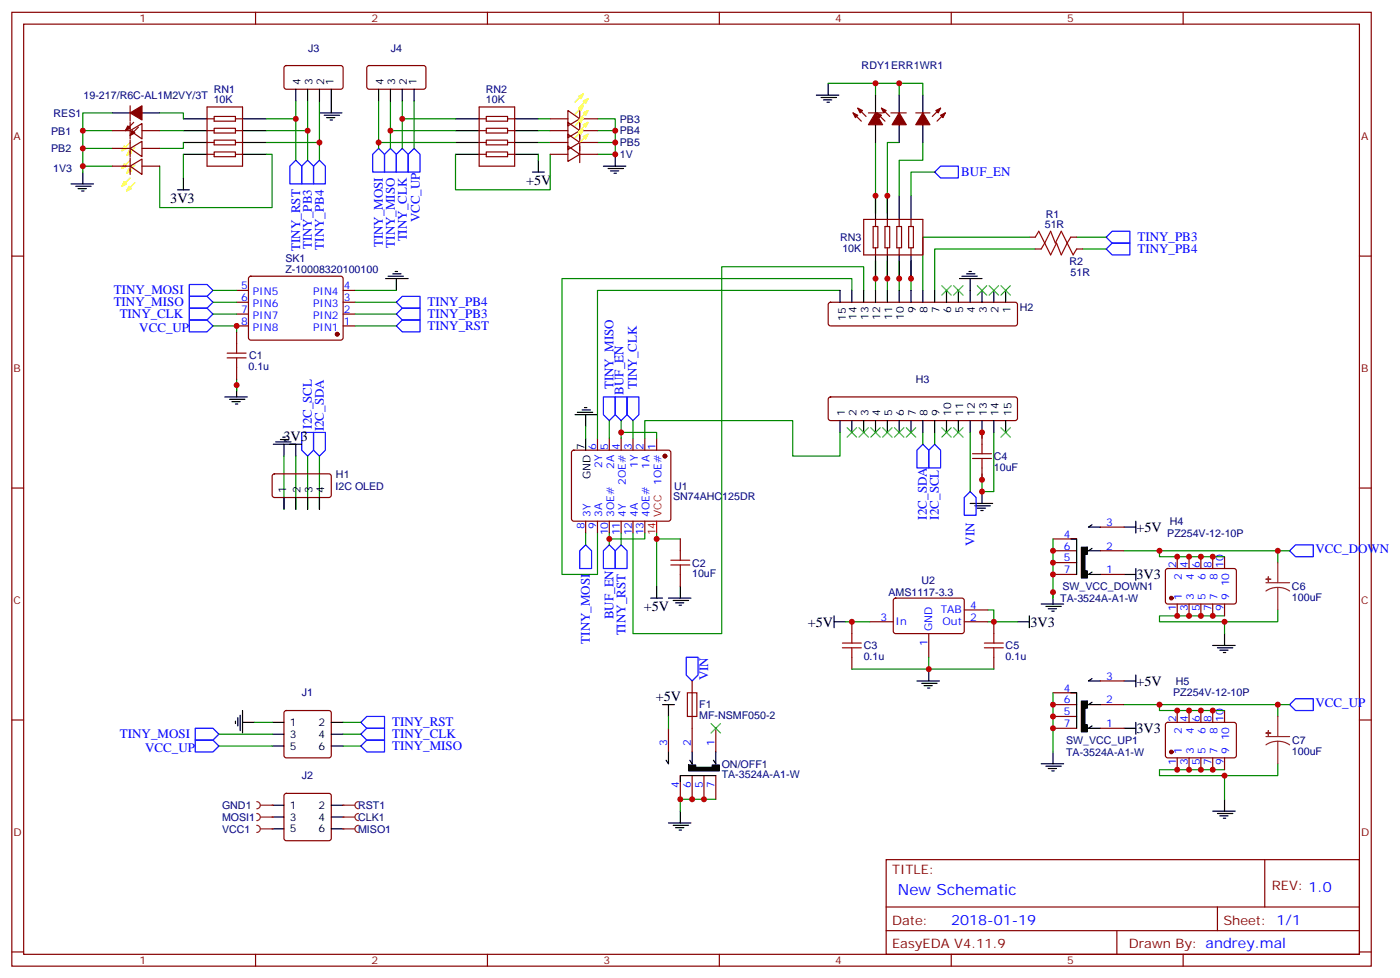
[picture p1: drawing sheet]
<svg xmlns="http://www.w3.org/2000/svg" width="417mm" height="292mm" viewBox="0 0 417 292" stroke-linecap="round" stroke-linejoin="round" font-family="sans-serif">
<g fill="none" stroke="#870000" stroke-width=".35">
<path d="M3.5 3.7h405.4v284.3h-405.4zM7.1 7.2h398.2v277.3h-398.2zM76.2 3.7v3.5M84.9 19.8l.5-.3 16.5 .1 .4 .6-.1 6-.6 .4-16.5-.1-.4-.6v-5.7zM109.6 19.8l.5-.3 16.5 .1 .4 .6-.1 6-.6 .4-16.5-.1-.4-.6v-5.7zM145.3 3.7v3.5M214.5 3.7v3.5M283.6 3.7v3.5M352.8 3.7v3.5M33.5 38.9h5.3M38.8 38.9l3.5-2.1v4.6zM38.8 36.5v4.9"/>
<path d="M42.3 38.9h5.3M61.7 35.4h2.2M61.7 31.9h10.6v17.6h-10.6zM61.7 38.9h2.2M63.9 38.2h6.3v1.5h-6.3zM63.9 34.7h6.3v1.4h-6.3zM70.2 35.4h2.1M70.2 38.9h2.1M142.9 35.4h2.1M142.9 38.9h2.1M142.9 31.9h10.6v17.6h-10.6zM145 38.2h6.3v1.5h-6.3z"/>
<path d="M145 34.7h6.3v1.4h-6.3zM151.3 35.4h2.2M151.3 38.9h2.2M164 35.4h5.3M164 38.9h5.3M169.3 32.9l3.6 2.5-3.6 2.1zM169.3 36.5l3.6 2.4-3.6 2.2zM172.9 35.4h5.3M172.9 38.9h5.3M172.9 32.9v12M33.5 44.2h5.3M38.8 44.2l3.5-2.1v4.6z"/>
<path d="M38.8 41.8v4.9M42.3 44.2h5.3M61.7 46h2.2M61.7 42.5h2.2M63.9 45.3h6.3v1.4h-6.3zM63.9 41.8h6.3v1.4h-6.3zM70.2 46h2.1M70.2 42.5h2.1M142.9 46h2.1M142.9 42.5h2.1M145 45.3h6.3v1.4h-6.3zM145 41.8h6.3v1.4h-6.3z"/>
<path d="M151.3 46h2.2M151.3 42.5h2.2M164 42.5h5.3M169.3 40l3.6 2.5-3.6 2.1zM172.9 42.5h5.3M3.5 76.3h3.6M257.5 65.4h17.7v10.6h-17.7zM260.3 67.5h1.5v6.4h-1.5zM261.1 65.4v2.1M261.1 73.9v2.1M263.9 67.5h1.4v6.4h-1.4zM264.6 65.4v2.1"/>
<path d="M264.6 73.9v2.1M267.4 67.5h1.4v6.4h-1.4zM268.1 65.4v2.1M268.1 73.9v2.1M270.9 67.5h1.4v6.4h-1.4zM271.6 65.4v2.1M271.6 73.9v2.1M306.9 70.7h1.8M308.7 74.2h1.7M319.3 70.7h1.7M321 74.2h1.8M405.3 76.3h3.6"/>
<path d="M70.6 98.9v3.5M70.6 97.2h3.5M70.6 93.6h3.5M70.6 90.1h3.5M70.6 86.6h3.5M74.3 82.5l.5-.2 27.1 .1 .4 .6-.1 18-.6 .4-27.1-.1-.4-.6v-17.7zM102.3 97.2h3.5M102.3 93.6h3.5M102.3 90.1h3.5M102.3 86.6h3.5M247.2 90.3l.4-.2h55.1l.5 .2 .2 .5v5.6l-.2 .5-.5 .3h-55.1l-.4-.3-.3-.5v-5.6zM70.6 109.5v3.5"/>
<path d="M247.2 118.5l.4-.2h55.1l.5 .2 .2 .5v5.7l-.2 .5-.5 .2h-55.1l-.4-.3-.3-.4v-5.7zM170.6 134.4l.5-.2h28.2l.5 .2 .2 .5v20l-.7 .5-28.5-.1-.4-.6v-19.8zM178.2 130.7v3.5M181.7 130.7v3.5M185.2 130.7v3.5M188.7 130.7v3.5M192.3 130.7v3.5M195.8 130.7v3.5M3.5 145.5h3.6M174.6 155.4v3.5M178.2 155.4v3.5M181.7 155.4v3.5"/>
<path d="M185.2 155.4v3.5M188.7 155.4v3.5M192.3 155.4v3.5M405.3 145.5h3.6M266.6 178.5l.5-.2h20l.4 .7-.1 9.4-.6 .5-20-.1-.5-.6v-9.2zM254 185.3v3.6M254 195.9v3.6M259.3 185.3h7M276.9 188.9v7M287.5 185.3h7.1M287.5 181.8h7.1M296.3 185.3v3.6"/>
<path d="M296.3 195.9v3.6M3.5 214.6h3.6M84.9 212l.5-.2h12.7l.5 .2 .2 .5v12.7l-.3 .5-.4 .2h-12.7l-.5-.2-.2-.5v-12.7zM405.3 214.6h3.6M84.9 236.7l.5-.2h12.7l.5 .2 .2 .5v12.7l-.3 .5-.4 .2h-12.7l-.5-.2-.2-.5v-12.7zM264.2 256.3h141.1v28.2h-141.1zM377.1 256.3v14.1M264.2 270.4h141.1M264.2 277.4h141.1M333 277.4v7.1M363 270.4v7M3.5 283.8h3.6"/>
<path d="M76.2 284.5v3.5M145.3 284.5v3.5M214.5 284.5v3.5M283.6 284.5v3.5M352.8 284.5v3.5M405.3 283.8h3.6"/>
</g>
<g fill="none" stroke="#000" stroke-width=".35">
<path d="M54.7 38.9h7M54.7 35.4h7M72.3 38.9h7.1M72.3 35.4h7.1M88.2 26.6v3.5M91.7 26.6v3.5M95.2 33.7h6.8M95.2 26.6v3.5M96.7 34.4h4.5M97.4 35.1h2.4M98.4 35.8h.7M98.8 26.6v7.1"/>
<path d="M112.9 26.6v3.5M116.4 26.6v3.5M119.9 26.6v3.5M123.5 26.6v3.5M135.8 38.9h7.1M135.8 35.4h7.1M153.5 38.9h7M153.5 35.4h7M243.4 28.4h6.7M244.8 29.1h4.6M245.5 29.8h2.5M246.6 30.5h.7"/>
<path d="M246.9 24.8v3.6M21.2 54.8h6.7M22.6 55.5h4.6M23.3 56.2h2.5M24.3 56.9h.7M24.7 51.3v3.5M52.9 56.6h3.5M54.7 53.1v3.5M54.7 46h7M54.7 42.5h7M72.3 46h7.1M72.3 42.5h7.1"/>
<path d="M135.8 46h7.1M135.8 42.5h7.1M153.5 46h7M153.5 42.5h7M158.7 51.3h3.6M160.5 47.8v3.5M179.9 49.5h6.7M181.3 50.2h4.6M182 50.9h2.5M183.1 51.6h.7M183.4 46v3.5M261.1 58.3v7.1"/>
<path d="M264.6 58.3v7.1M268.1 58.3v7.1M271.6 58.3v7.1M261.1 76v7M264.6 76v7M268.1 76v7M271.6 76v7M115 83h6.7M115.7 82.3h4.6M117.1 81.6h2.5M117.8 80.9h.7M118.2 83v3.6"/>
<path d="M250.5 86.6v3.5M254 86.6v3.5M257.5 86.6v3.5M261.1 86.6v3.5M264.6 86.6v3.5M268.1 86.6v3.5M271.6 86.6v3.5M275.2 86.6v3.5M278.7 86.6v3.5M282.2 86.6v3.5M285.8 86.6v3.5M286.1 83h6.7"/>
<path d="M286.8 82.3h4.6M288.2 81.6h2.5M288.9 80.9h.7M289.3 83v7.1M292.8 86.6v3.5M296.3 86.6v3.5M299.9 86.6v3.5M67 118.3h6.7M68.4 119h4.6M69.1 119.7h2.5M70.6 114.8v3.5M70.2 120.4h.7"/>
<path d="M81.5 132.4h6.7M82.2 131.7h4.6M83.6 131h2.5M84.3 130.3h.7M84.7 132.4v3.6M171.4 123.6h6.8M172.2 122.9h4.5M173.6 122.2h2.4M174.3 121.5h.7M174.6 123.6v3.5M174.6 130.7v3.5M250.5 125.4v3.5"/>
<path d="M254 125.4v3.5M257.5 125.4v3.5M261.1 125.4v3.5M264.6 125.4v3.5M268.1 125.4v3.5M271.6 125.4v3.5M275.2 125.4v3.5M278.7 125.4v3.5M282.2 125.4v3.5M285.8 125.4v3.5M289.3 125.4v3.5M292.8 125.4v3.5"/>
<path d="M296.3 125.4v3.5M299.9 125.4v3.5M289.3 150.1h6.7M290.7 150.8h4.6M291.4 151.5h2.5M292.5 152.2h.7M292.8 146.5v3.6M335.1 157.1h3.6M338.7 155.4v3.5M194 178.3h3.6M195.8 174.8v3.5M199.3 178.3h6.7"/>
<path d="M200.7 179h4.6M201.4 179.7h2.5M202.8 174.8v3.5M335.1 171.2h3.6M338.7 169.5v3.5M202.5 180.4h.7M248.7 185.3h3.5M248.7 183.6v3.5M276.9 199.5v3.5M303.4 185.3h3.5M306.9 183.6v3.5M361.6 192.4h6.7"/>
<path d="M363 193.1h4.6M363.7 193.8h2.5M364.8 194.5h.7M365.1 188.9v3.5M70.2 215v.7M70.9 213.9v2.5M71.6 213.2v4.6M72.3 215.3h3.5M72.3 211.8v6.7M81.1 215.3h3.6M81.1 218.9h3.6M98.8 215.3h3.5"/>
<path d="M98.8 218.9h3.5M273.4 203h6.7M274.8 203.7h4.6M275.5 204.4h2.5M276.6 205.1h.7M335.1 203h3.6M335.1 217.1h3.6M338.7 201.2v3.6M338.7 215.3v3.6M81.1 222.4h3.6M98.8 222.4h3.5M365.1 238.3v3.5"/>
<path d="M81.1 240h3.6M81.1 243.6h3.6M81.1 247.1h3.6M98.8 240h3.5M98.8 243.6h3.5M98.8 247.1h3.5M361.6 241.8h6.7M363 242.5h4.6M363.7 243.2h2.5M364.8 243.9h.7"/>
</g>
<g fill="none" stroke="#008700" stroke-width=".35">
<path d="M24.7 38.9h8.8M33.5 33.7h-8.8v17.6M47.6 33.7h7.1v1.7M47.6 38.9h7.1M79.4 38.9h12.3M88.2 30.1v5.3h-8.8M88.2 35.4v12.4M91.7 30.1v17.7M95.2 30.1v17.7M112.9 30.1v14.1M116.4 38.9h19.4M116.4 30.1v14.1"/>
<path d="M119.9 30.1v14.1M119.9 35.4h15.9M123.5 30.1v14.1M160.5 38.9h3.5M160.5 35.4h3.5M178.2 35.4h5.2v10.6h-5.2M178.2 38.9h5.2M246.9 24.8h28.3v3.6M261.1 24.8v3.6M268.1 24.8v3.6M24.7 44.2h8.8M24.7 49.5h8.8"/>
<path d="M54.7 42.5v1.7h-7.1M79.4 42.5h15.8M112.9 42.5h22.9M135.8 46v10.6h28.2v-10.6M160.5 42.5h3.5M160.5 46v1.8M178.2 42.5h5.2M261.1 42.5v21.1M268.1 42.5h-3.5v21.1M275.2 42.5v5.3h-7.1v10.5M278.7 51.3h-7.1v7M261.1 77.8v8.8"/>
<path d="M264.6 77.8v8.8M268.1 77.8v8.8M271.6 77.8v8.8M306.9 70.7h-31.7v15.9M308.7 74.2h-30v12.4M321 70.7h8.8M322.8 74.2h7M63.5 86.6h7.1M63.5 90.1h7.1M63.5 93.6h7.1M105.8 86.6h12.4M105.8 90.1h12.4"/>
<path d="M105.8 93.6h12.4M105.8 97.2h12.4M250.5 86.6h-72.3v44.1M254 86.6v-3.6h-86.4v88.2h10.6v-12.3M257.5 86.6v-7.1h-42.3v109.4h-26.5v-30M70.6 113v3.6M84.7 136v15.8M88.2 136v15.8M91.7 136v15.8M95.2 136v15.8M174.6 127.1v3.6M181.7 125.4v5.3"/>
<path d="M185.2 128.9h10.6v1.8M185.2 125.4v5.3M188.7 125.4v5.3M250.5 128.9v7.1h-14.1v-10.6h-44.1v5.3M275.2 128.9v3.5M278.7 128.9v3.5M292.8 128.9v1.8M296.3 128.9v17.6h-3.5v-5.2M174.6 158.9v3.5M181.7 158.9v1.8h10.6v-1.8M185.2 158.9v3.5M195.8 158.9v15.9"/>
<path d="M181.7 160.7v1.7M195.8 160.7h7M384.5 164.2h-3.5v3.5M252.2 185.3h7.1M254 199.5h42.3M276.9 195.9v3.6M294.6 181.8h1.7v3.5M294.6 185.3h8.8M365.1 183.6h-19.4v1.7h19.4v3.6M381 181.8v3.5h-15.9M65.3 218.9h15.8M75.8 215.3h5.3"/>
<path d="M102.3 215.3h5.3M102.3 218.9h5.3M384.5 210h-3.5v3.6M65.3 222.4h15.8M102.3 222.4h5.3M365.1 229.4h-19.4v1.8h19.4v7.1M381 227.7v3.5h-15.9"/>
</g>
<g fill="#870000" stroke="#870000" stroke-width=".35">
<circle cx="198.3" cy="136" r=".53"/>
<circle cx="100.5" cy="99.6" r=".53"/>
</g>
<path d="M195.8 155.4v3.5" fill="none" stroke="#f00" stroke-width=".35"/>
<g fill="none" stroke="#a10000" stroke-width=".35">
<path d="M308.7 70.7l1-1.8 3.6 7.1 1.7-3.5 1.4 3.5 2.9-5.3M310.4 74.2l2.9-5.3 1.4 3.6 1.7-3.6 3.6 7.1 1-1.8M67.7 106.7h5.7M67.7 105.3h5.7M70.6 102.4v2.9M70.6 106.7v2.8M251.2 193.1h5.6M251.2 191.7h5.6M254 188.9v2.8M254 193.1v2.8M293.5 193.1h5.7M293.5 191.7h5.7"/>
<path d="M296.3 188.9v2.8M296.3 193.1v2.8"/>
</g>
<g fill="none" stroke="#00f" stroke-width=".35">
<path d="M88.2 47.8l1.8 1.7v5.3h-3.6v-5.3zM91.7 47.8l1.8 1.7v5.3h-3.5v-5.3zM95.2 47.8l1.8 1.7v5.3h-3.5v-5.3zM112.9 44.2l1.8 1.8v5.3h-3.6v-5.3zM116.4 44.2l1.8 1.8v5.3h-3.5v-5.3zM119.9 44.2l1.8 1.8v5.3h-3.5v-5.3zM123.5 44.2l1.7 1.8v5.3h-3.5v-5.3zM278.7 51.3l1.8-1.8h5.3v3.6h-5.3zM329.8 70.7l1.8-1.8h5.3v3.6h-5.3zM329.8 74.2l1.8-1.7h5.3v3.5h-5.3zM56.4 95.4h5.3l1.8 1.8-1.8 1.7h-5.3zM56.4 91.9h5.3l1.8 1.7-1.8 1.8h-5.3z"/>
<path d="M56.4 84.8h5.3l1.8 1.8-1.8 1.7h-5.3zM56.4 88.3h5.3l1.8 1.8-1.8 1.8h-5.3zM118.2 97.2l1.7-1.8h5.3v3.5h-5.3zM118.2 90.1l1.7-1.8h5.3v3.6h-5.3zM119.9 91.9h5.3v3.5h-5.3l-1.7-1.8zM179.9 118.3h3.5v5.3l-1.7 1.8-1.8-1.8zM183.4 118.3h3.6v5.3l-1.8 1.8-1.8-1.8zM187 118.3h3.5v5.3l-1.8 1.8-1.7-1.8zM90 128.9h3.5v5.3l-1.8 1.8-1.7-1.8zM93.5 128.9h3.5v5.3l-1.8 1.8-1.7-1.8zM275.2 132.4l1.7 1.8v5.3h-3.5v-5.3zM278.7 132.4l1.8 1.8v5.3h-3.6v-5.3z"/>
<path d="M174.6 162.4l1.8 1.8v5.3h-3.5v-5.3zM181.7 162.4l1.7 1.8v5.3h-3.5v-5.3zM185.2 162.4l1.8 1.8v5.3h-3.6v-5.3zM384.5 164.2l1.8-1.8h5.3v3.5h-5.3zM58.2 217.1h5.3l1.8 1.8-1.8 1.7h-5.3zM107.6 218.9l1.8-1.8h5.3v3.5h-5.3zM109.4 213.6h5.3v3.5h-5.3l-1.8-1.8zM384.5 210l1.8-1.7h5.3v3.5h-5.3zM58.2 220.6h5.3l1.8 1.8-1.8 1.8h-5.3zM107.6 222.4l1.8-1.8h5.3v3.6h-5.3z"/>
</g>
<g fill="none" stroke="#ff0" stroke-width=".35">
<path d="M172.5 28.7l1.4-.7-.7 1.4zM172.5 32.2l1.4-.7-.7 1.4zM172.5 35.8l1.4-.7-.7 1.4zM173.9 30.1l1.4-.7-.7 1.4zM173.9 33.7l1.4-.8-.7 1.5zM173.9 37.2l1.4-.7-.7 1.4zM173.9 28l-2.5 2.5M173.9 31.5l-2.5 2.5M173.9 35.1l-2.5 2.4M175.3 29.4l-2.4 2.5M175.3 32.9l-2.4 2.5M175.3 36.5l-2.4 2.4"/>
<path d="M37 43.5l.7 .7-1.4 .7zM37 48.8l.7 .7-1.4 .7zM38.5 44.9l.7 .7-1.5 .8zM38.5 50.2l.7 .7-1.5 .7zM38.8 42.5l-2.5 2.4M38.8 47.8l-2.5 2.4M40.2 43.9l-2.5 2.5M40.2 49.2l-2.5 2.4"/>
</g>
<path d="M106.9 239a1.06 1.06 0 0 0-1.1 1 1.06 1.06 0 0 0 1.1 1.1M102.3 240h3.5" fill="none" stroke="#8c2424" stroke-width=".35"/>
<circle cx="102.3" cy="240" r=".18" fill="#8c2424"/>
<path d="M102.3 243.6h3.5M106.9 242.5a1.06 1.06 0 0 0-1.1 1.1 1.06 1.06 0 0 0 1.1 1" fill="none" stroke="#8c2424" stroke-width=".35"/>
<circle cx="102.3" cy="243.6" r=".18" fill="#8c2424"/>
<path d="M102.3 247.1h3.5M106.9 246a1.06 1.06 0 0 0-1.1 1.1 1.06 1.06 0 0 0 1.1 1" fill="none" stroke="#8c2424" stroke-width=".35"/>
<circle cx="102.3" cy="247.1" r=".18" fill="#8c2424"/>
<path d="M76.6 239a1.06 1.06 0 0 1 1 1 1.06 1.06 0 0 1-1 1.1M77.6 240h3.5" fill="none" stroke="#8c2424" stroke-width=".35"/>
<circle cx="81.1" cy="240" r=".18" fill="#8c2424"/>
<path d="M76.6 242.5a1.06 1.06 0 0 1 1 1.1 1.06 1.06 0 0 1-1 1M77.6 243.6h3.5" fill="none" stroke="#8c2424" stroke-width=".35"/>
<circle cx="81.1" cy="243.6" r=".18" fill="#8c2424"/>
<path d="M76.6 246a1.06 1.06 0 0 1 1 1.1 1.06 1.06 0 0 1-1 1M77.6 247.1h3.5" fill="none" stroke="#8c2424" stroke-width=".35"/>
<circle cx="81.1" cy="247.1" r=".18" fill="#8c2424"/>
<g fill="none" stroke="#870000" stroke-width=".35">
<path d="M38.8 31.5v4.6M39.9 36.5l-2.5 2.4M41.3 37.9l-2.5 2.5M254.4 33.7l2.4 2.4M255.8 32.2l2.4 2.5M258.9 33.7h4.3M261.4 33.7l2.5 2.4M262.8 32.2l2.5 2.5M265.6 33.7h4.6M273 33.7h4.3M280.5 32.2l-2.5 2.5M281.9 33.7l-2.5 2.4"/>
<path d="M33.5 49.5h5.3M38.8 49.5l3.5-2.1v4.6zM38.8 47.1v4.9M42.3 49.5h5.3M164 46h5.3M169.3 43.5l3.6 2.5-3.6 2.1zM172.9 46h5.3M172.9 43.5v5M292.8 128.9v3.5M292.8 139.5v3.5M81.4 141.5l.4-.2h16.5l.5 .7-.1 5.9-.6 .4-16.5-.1-.5-.6v-5.6zM328.1 157.1h7"/>
<path d="M202.8 160.7v3.5M202.8 171.2v3.6M314 171.2h7M314 164.2h7M314 160.7h7M314 167.7h7M328.1 171.2h7M328.1 164.2h7M347.7 169.7l.5-.2h20l.5 .7-.1 9.4-.7 .5-20-.1-.4-.6v-9.2zM351 165.9v3.6M354.5 165.9v3.6M358.1 165.9v3.6"/>
<path d="M361.6 165.9v3.6M365.1 165.9v3.6M351 180.1v3.5M354.5 180.1v3.5M358.1 180.1v3.5M361.6 180.1v3.5M365.1 180.1v3.5M199.3 217.1v7.1M206.4 203v21.2M213.4 217.1v7.1M314 217.1h7M314 210h7"/>
<path d="M314 206.5h7M314 213.6h7M328.1 217.1h7M328.1 210h7M328.1 203h7M347.7 215.5l.5-.2 20 .1 .5 .6-.1 9.5-.7 .4h-20l-.4-.7v-9.2zM351 211.8v3.5M354.5 211.8v3.5M358.1 211.8v3.5M361.6 211.8v3.5M365.1 211.8v3.5M202.8 231.2v7.1"/>
<path d="M206.4 231.2v7.1M209.9 231.2v7.1M213.4 231.2v7.1M351 225.9v3.5M354.5 225.9v3.5M358.1 225.9v3.5M361.6 225.9v3.5M365.1 225.9v3.5"/>
</g>
<g fill="none" stroke="#000" stroke-width=".35">
<path d="M33.5 33.7h5.3M42.3 33.7h5.3M261.1 28.4v5.3M261.1 37.2v5.3M268.1 28.4v5.3M268.1 37.2v5.3M275.2 28.4v5.3M275.2 37.2v5.3M86.4 132.4h3.6M88.2 132.4v3.6M84.7 148.3v3.5M88.2 148.3v3.5"/>
<path d="M91.7 148.3v3.5M95.2 148.3v3.5M325.6 156.4l-1 .7h3.5M314 176.5v3.6M319.3 160.7h1.7v10.5M325.6 163.5l-1 .7h3.5M325.6 170.5l-1 .7h3.5M310.4 180.1h6.7M311.9 180.8h4.5M312.6 181.5h2.4M313.6 182.2h.7M197.6 210h3.5"/>
<path d="M199.3 210v3.6M319.3 206.5h1.7v10.6M325.6 209.3l-1 .7h3.5M325.6 202.3l-1 .7h3.5M325.6 216.4l-1 .7h3.5M199.3 224.2v3.5l-.7-1.1M206.4 224.2v3.5l-.7-1.1M213.4 231.2h-10.6v1.8M213.4 224.2v3.5l-.7-1.1M310.4 227.7h6.7M311.9 228.4h4.5M312.6 229.1h2.4"/>
<path d="M313.6 229.8h.7M314 224.2v3.5M199.3 245.3h6.7M200.7 246h4.6M201.4 246.7h2.5M202.5 247.4h.7M202.8 241.8v3.5"/>
</g>
<path d="M322.4 163.1h1.8v2.1h-.7v5h.7v2.1h-1.8zM322.4 209h1.8v2.1h-.7v4.9h.7v2.2h-1.8zM205.3 228h2.1v.7h5v-.7h2.1v1.8h-9.2z" fill="#000" stroke="#000" stroke-width=".35"/>
<path d="M54.7 46v7.1M79.4 46h1.7v15.9h-33.5v-12.4M63.5 97.2h7.1v1.7M289.3 128.9v17.6M314 160.7v17.6M335.1 164.2h45.9M345.7 164.2v1.7h19.4M199.3 213.6v3.5M314 206.5v17.7M335.1 210h45.9M345.7 210v1.8h19.4M213.4 238.3h-10.6v3.5" fill="none" stroke="#008700" stroke-width=".35"/>
<path d="M289.3 146.5l1.7 1.8v5.3h-3.5v-5.3zM204.6 195.9h3.5v5.3l-1.7 1.8-1.8-1.8z" fill="none" stroke="#00f" stroke-width=".35"/>
<g fill="none" stroke="#3c3" stroke-width=".35">
<path d="M280.8 85.2l2.8 2.8M283.6 85.2l-2.8 2.8M284.3 85.2l2.9 2.8M287.2 85.2l-2.9 2.8M291.4 85.2l2.8 2.8M294.2 85.2l-2.8 2.8M294.9 85.2l2.8 2.8M297.7 85.2l-2.8 2.8M298.4 85.2l2.9 2.8M301.3 85.2l-2.9 2.8M252.6 127.5l2.8 2.8M255.4 127.5l-2.8 2.8"/>
<path d="M256.1 127.5l2.8 2.8M258.9 127.5l-2.8 2.8M259.6 127.5l2.9 2.8M262.5 127.5l-2.9 2.8M263.2 127.5l2.8 2.8M266 127.5l-2.8 2.8M266.7 127.5l2.8 2.8M269.5 127.5l-2.8 2.8M270.2 127.5l2.8 2.8M273 127.5l-2.8 2.8M280.8 127.5l2.8 2.8M283.6 127.5l-2.8 2.8"/>
<path d="M284.3 127.5l2.9 2.8M287.2 127.5l-2.9 2.8M298.4 127.5l2.9 2.8M301.3 127.5l-2.9 2.8M212 215.7l2.8 2.8M214.8 215.7l-2.8 2.8"/>
</g>
<path d="M172.5 39.3l1.4-.7-.7 1.4zM173.9 38.6l-2.5 2.5M37 54.1l.7 .7-1.4 .7zM38.5 55.5l.7 .7-1.5 .7zM38.8 53.1l-2.5 2.4M40.2 54.5l-2.5 2.4M173.9 40.7l1.4-.7-.7 1.4zM175.3 40l-2.4 2.5" fill="none" stroke="#ff0" stroke-width=".35"/>
<path d="M290 136.7h5.6M290 135.3h5.6M292.8 132.4v2.9M292.8 136.7v2.8M200 168.4h5.7M200 167h5.7M202.8 164.2v2.8M202.8 168.4v2.8M205 206.5h2.8v7.1h-2.8z" fill="none" stroke="#a10000" stroke-width=".35"/>
<g fill="#870000" stroke="#870000" stroke-width=".35">
<path d="M268.1 33.7l2.1 3.5h-4.2z"/>
<path d="M262.8 32.2l1.4 .7-.7 .8z"/>
<path d="M261.4 33.7l1.4 .7-.7 .7z"/>
<path d="M38.8 33.7l3.5-2.2v4.3z"/>
<path d="M38.1 37.5l.7 .7-1.4 .7z"/>
<path d="M39.5 38.9l.7 .8-1.4 .7z"/>
<path d="M261.1 33.7l2.1 3.5h-4.3z"/>
<path d="M255.8 32.2l1.4 .7-.7 .8z"/>
<path d="M254.4 33.7l1.4 .7-.7 .7z"/>
<path d="M275.2 33.7l2.1 3.5h-4.3z"/>
<path d="M279 32.9l1.5-.7-.7 1.5z"/>
<path d="M280.5 34.4l1.4-.7-.7 1.4z"/>
<circle cx="349.2" cy="178.3" r=".53"/>
<circle cx="349.2" cy="224.2" r=".53"/>
</g>
<path d="M377.5 173.7h7M381 175.1l1.9 .3 1.6 .8M381 175.1l-1.9 .3-1.6 .8M381 167.7v6M381 175.1v6.7M377.5 219.6h7M381 213.6v6M381 221l1.9 .2 1.6 .8M381 221l-1.9 .2-1.6 .8M381 221v6.7" fill="none" stroke="#8c2424" stroke-width=".35"/>
<g fill="#8c2424" stroke="#8c2424" stroke-width=".35">
<path d="M377.5 172.6l1.4 .1z"/>
<path d="M378.2 171.9v1.5z"/>
<path d="M377.5 218.5h1.4z"/>
<path d="M378.2 217.8v1.4z"/>
</g>
<g fill="#c00">
<circle cx="261.1" cy="24.8" r=".88"/>
<circle cx="268.1" cy="24.8" r=".88"/>
<circle cx="292.8" cy="146.5" r=".88"/>
<circle cx="195.8" cy="160.7" r=".88"/>
<circle cx="296.3" cy="185.3" r=".88"/>
<circle cx="254" cy="185.3" r=".88"/>
<circle cx="276.9" cy="199.5" r=".88"/>
<circle cx="365.1" cy="231.2" r=".88"/>
<circle cx="365.1" cy="185.3" r=".88"/>
<circle cx="24.7" cy="44.2" r=".88"/>
<circle cx="24.7" cy="38.9" r=".88"/>
<circle cx="183.4" cy="38.9" r=".88"/>
<circle cx="183.4" cy="42.5" r=".88"/>
<circle cx="24.7" cy="49.5" r=".88"/>
<circle cx="183.4" cy="46" r=".88"/>
<circle cx="181.7" cy="160.7" r=".88"/>
<circle cx="185.2" cy="128.9" r=".88"/>
<circle cx="91.7" cy="38.9" r=".88"/>
<circle cx="95.3" cy="42.5" r=".88"/>
<circle cx="88.2" cy="35.4" r=".88"/>
<circle cx="112.9" cy="42.5" r=".88"/>
<circle cx="116.4" cy="38.9" r=".88"/>
<circle cx="119.9" cy="35.4" r=".88"/>
<circle cx="264.6" cy="58.3" r=".88"/>
<circle cx="261.1" cy="58.3" r=".88"/>
<circle cx="261.1" cy="83" r=".88"/>
<circle cx="264.6" cy="83" r=".88"/>
<circle cx="268.1" cy="83" r=".88"/>
<circle cx="271.6" cy="83" r=".88"/>
<circle cx="70.6" cy="114.8" r=".88"/>
<circle cx="202.8" cy="238.3" r=".88"/>
<circle cx="209.9" cy="238.3" r=".88"/>
<circle cx="206.4" cy="238.3" r=".88"/>
<circle cx="351" cy="229.4" r=".88"/>
<circle cx="354.5" cy="229.4" r=".88"/>
<circle cx="358.1" cy="229.4" r=".88"/>
<circle cx="361.6" cy="229.4" r=".88"/>
<circle cx="361.6" cy="211.8" r=".88"/>
<circle cx="358.1" cy="211.8" r=".88"/>
<circle cx="354.5" cy="211.8" r=".88"/>
<circle cx="351" cy="211.8" r=".88"/>
<circle cx="351" cy="183.6" r=".88"/>
<circle cx="354.5" cy="183.6" r=".88"/>
<circle cx="358.1" cy="183.6" r=".88"/>
<circle cx="361.6" cy="183.6" r=".88"/>
<circle cx="361.6" cy="165.9" r=".88"/>
<circle cx="358.1" cy="165.9" r=".88"/>
<circle cx="354.5" cy="165.9" r=".88"/>
<circle cx="351" cy="165.9" r=".88"/>
<circle cx="381" cy="164.2" r=".88"/>
<circle cx="345.7" cy="164.2" r=".88"/>
<circle cx="381" cy="210" r=".88"/>
<circle cx="345.7" cy="210" r=".88"/>
<circle cx="314" cy="217.1" r=".88"/>
<circle cx="314" cy="213.6" r=".88"/>
<circle cx="314" cy="210" r=".88"/>
<circle cx="314" cy="171.2" r=".88"/>
<circle cx="314" cy="167.7" r=".88"/>
<circle cx="314" cy="164.2" r=".88"/>
<circle cx="314" cy="176.5" r=".88"/>
<circle cx="292.8" cy="143" r=".88"/>
<circle cx="292.8" cy="128.9" r=".88"/>
<circle cx="70.6" cy="97.2" r=".88"/>
</g>
<text font-size="4.6" fill="#00f" x="267.8" y="266.8">New Schematic</text>
<g font-size="4.2">
<text x="156.9" y="55.3">+5V</text>
<text x="50.8" y="60.5">3V3</text>
<text x="84.6" y="131.3">3V3</text>
<text x="338.8" y="158.5">+5V</text>
<text x="338.8" y="172.6">3V3</text>
<text x="191.9" y="182.2">+5V</text>
<text x="240.8" y="186.8">+5V</text>
<text x="307.2" y="186.8">3V3</text>
<text x="195.5" y="209">+5V</text>
<text x="338.8" y="204.4">+5V</text>
<text x="338.8" y="218.5">3V3</text>
</g>
<text font-size="4.2" fill="#00f" x="283.6" y="275.7">2018-01-19</text>
<g font-size="3.9" fill="#00f">
<text x="286.6" y="52.5">BUF_EN</text>
<text x="121.3" y="72" transform="rotate(-90 121.3 72)">TINY_CLK</text>
<text x="125.2" y="66.3" transform="rotate(-90 125.2 66.3)">VCC_UP</text>
<text x="339.2" y="71.9">TINY_PB3</text>
<text x="89.5" y="74.8" transform="rotate(-90 89.5 74.8)">TINY_RST</text>
<text x="93" y="74.3" transform="rotate(-90 93 74.3)">TINY_PB3</text>
<text x="96.5" y="74.4" transform="rotate(-90 96.5 74.4)">TINY_PB4</text>
<text x="114.2" y="73.7" transform="rotate(-90 114.2 73.7)">TINY_MOSI</text>
<text x="117.8" y="73.9" transform="rotate(-90 117.8 73.9)">TINY_MISO</text>
<text x="339.2" y="75.4">TINY_PB4</text>
<text x="33.9" y="87.8">TINY_MOSI</text>
<text x="33.9" y="91.4">TINY_MISO</text>
<text x="35.7" y="94.9">TINY_CLK</text>
<text x="127.5" y="94.8">TINY_PB3</text>
<text x="127.5" y="91.3">TINY_PB4</text>
<text x="41.5" y="99">VCC_UP</text>
<text x="127.5" y="98.4">TINY_RST</text>
<text x="182.9" y="116.1" transform="rotate(-90 182.9 116.1)">TINY_MISO</text>
<text x="185.9" y="117.7" transform="rotate(-90 185.9 117.7)">BUF_EN</text>
<text x="189.9" y="116.1" transform="rotate(-90 189.9 116.1)">TINY_CLK</text>
<text x="92.9" y="127.8" transform="rotate(-90 92.9 127.8)">I2C_SCL</text>
<text x="96.6" y="128.6" transform="rotate(-90 96.6 128.6)">I2C_SDA</text>
<text x="276.4" y="154.9" transform="rotate(-90 276.4 154.9)">I2C_SDA</text>
<text x="279.9" y="154.9" transform="rotate(-90 279.9 154.9)">I2C_SCL</text>
<text x="290.6" y="162.6" transform="rotate(-90 290.6 162.6)">VIN</text>
<text x="392.2" y="164.9">VCC_DOWN</text>
<text x="183" y="184.6" transform="rotate(-90 183 184.6)">BUF_EN</text>
<text x="175.8" y="191.9" transform="rotate(-90 175.8 191.9)">TINY_MOSI</text>
<text x="186.5" y="189.4" transform="rotate(-90 186.5 189.4)">TINY_RST</text>
<text x="211.2" y="202.8" transform="rotate(-90 211.2 202.8)">VIN</text>
<text x="392.2" y="210.8">VCC_UP</text>
<text x="35.8" y="220.1">TINY_MOSI</text>
<text x="116.9" y="220.1">TINY_CLK</text>
<text x="116.9" y="216.5">TINY_RST</text>
<text x="43.3" y="224.2">VCC_UP</text>
<text x="116.9" y="223.6">TINY_MISO</text>
</g>
<g font-size="3.9" fill="#800">
<text x="266" y="260.5">TITLE:</text>
<text x="379.2" y="265.4">REV: 1.0</text>
<text x="266" y="275.7">Date:</text>
<text x="364.8" y="275.7">Sheet: 1/1</text>
<text x="266" y="282.7">EasyEDA V4.11.9</text>
<text x="336.5" y="282.7">Drawn By: andrey.mal</text>
</g>
<g font-size="3.2" fill="#800">
<text x="41.6" y="6.7">1</text>
<text x="110.8" y="6.7">2</text>
<text x="179.9" y="6.7">3</text>
<text x="249.1" y="6.7">4</text>
<text x="318.2" y="6.7">5</text>
<text x="4.1" y="41.8">A</text>
<text x="405.9" y="41.8">A</text>
<text x="4.1" y="110.9">B</text>
<text x="405.9" y="110.9">B</text>
<text x="4.1" y="180.1">C</text>
<text x="405.9" y="180.1">C</text>
<text x="4.1" y="249.2">D</text>
<text x="405.9" y="249.2">D</text>
<text x="41.6" y="287.5">1</text>
<text x="110.8" y="287.5">2</text>
<text x="179.9" y="287.5">3</text>
<text x="249.1" y="287.5">4</text>
<text x="318.2" y="287.5">5</text>
</g>
<g font-size="3.2" fill="#000080">
<text x="91.9" y="15.4">J3</text>
<text x="116.6" y="15.4">J4</text>
<text x="256.9" y="20.7">RDY1ERR1WR1</text>
<text x="24.9" y="29.6">19-217/R6C-AL1M2VY/3T</text>
<text x="63.7" y="27.7">RN1</text>
<text x="144.9" y="27.7">RN2</text>
<text x="16" y="34.9">RES1</text>
<text x="63.7" y="30.8">10K</text>
<text x="144.9" y="30.8">10K</text>
<text x="15.3" y="40.1">PB1</text>
<text x="184.8" y="40.1">PB4</text>
<text x="184.8" y="36.5">PB3</text>
<text x="15.3" y="45.4">PB2</text>
<text x="184.8" y="43.6">PB5</text>
<text x="184.8" y="47.1">1V</text>
<text x="15.9" y="51.3">1V3</text>
<text x="311.8" y="64.8">R1</text>
<text x="250.5" y="71.8">RN3</text>
<text x="311.5" y="67.9">51R</text>
<text x="251.2" y="75">10K</text>
<text x="85.1" y="81.3">Z-10008320100100</text>
<text x="85.1" y="78.1">SK1</text>
<text x="318.9" y="78.9">R2</text>
<text x="319.2" y="82.4">51R</text>
<text x="304.1" y="92.7">H2</text>
<text x="74.3" y="107.1">C1</text>
<text x="74.1" y="110.3">0.1u</text>
<text x="273.1" y="114.1">H3</text>
<text x="296.3" y="137.1">C4</text>
<text x="100.2" y="142.4">H1</text>
<text x="296.3" y="140.3">10uF</text>
<text x="100" y="146">I2C OLED</text>
<text x="200.7" y="149.1">SN74AHC125DR</text>
<text x="201" y="146">U1</text>
<text x="348.1" y="160">PZ254V-12-10P</text>
<text x="348.8" y="156.4">H4</text>
<text x="206.4" y="172.1">10uF</text>
<text x="206.4" y="168.9">C2</text>
<text x="264.9" y="177.8">AMS1117-3.3</text>
<text x="274.8" y="174.2">U2</text>
<text x="316.1" y="179.4">TA-3524A-A1-W</text>
<text x="316.8" y="175.8">SW_VCC_DOWN1</text>
<text x="385.2" y="179.1">100uF</text>
<text x="385.2" y="175.9">C6</text>
<text x="257.5" y="196.8">0.1u</text>
<text x="257.5" y="193.6">C3</text>
<text x="299.9" y="196.8">0.1u</text>
<text x="299.9" y="193.6">C5</text>
<text x="90" y="207.6">J1</text>
<text x="349.8" y="207.6">PZ254V-12-10P</text>
<text x="350.6" y="204.1">H5</text>
<text x="208.5" y="214.4">MF-NSMF050-2</text>
<text x="208.5" y="211.2">F1</text>
<text x="317.9" y="221.7">SW_VCC_UP1</text>
<text x="385.2" y="221.8">C7</text>
<text x="317.9" y="225.2">TA-3524A-A1-W</text>
<text x="385.2" y="225">100uF</text>
<text x="90" y="232.2">J2</text>
<text x="215.2" y="232">TA-3524A-A1-W</text>
<text x="215.2" y="228.8">ON/OFF1</text>
<text x="66.2" y="241.2">GND1</text>
<text x="66.2" y="244.7">MOSI1</text>
<text x="106.8" y="241.2">RST1</text>
<text x="106.8" y="244.7">CLK1</text>
<text x="66.2" y="248.2">VCC1</text>
<text x="106.8" y="248.2">MISO1</text>
</g>
<g font-size="3.2">
<text x="89.6" y="25.3" transform="rotate(-90 89.6 25.3)">4</text>
<text x="93.1" y="25.3" transform="rotate(-90 93.1 25.3)">3</text>
<text x="96.7" y="25.3" transform="rotate(-90 96.7 25.3)">2</text>
<text x="99.5" y="25.3" transform="rotate(-90 99.5 25.3)">1</text>
<text x="114.3" y="25.3" transform="rotate(-90 114.3 25.3)">4</text>
<text x="117.8" y="25.3" transform="rotate(-90 117.8 25.3)">3</text>
<text x="121.4" y="25.3" transform="rotate(-90 121.4 25.3)">2</text>
<text x="124.2" y="25.3" transform="rotate(-90 124.2 25.3)">1</text>
<text x="252.2" y="95.5" transform="rotate(-90 252.2 95.5)">15</text>
<text x="255.4" y="95.4" transform="rotate(-90 255.4 95.4)">14</text>
<text x="258.9" y="95.4" transform="rotate(-90 258.9 95.4)">13</text>
<text x="262.5" y="95.4" transform="rotate(-90 262.5 95.4)">12</text>
<text x="266" y="95.4" transform="rotate(-90 266 95.4)">11</text>
<text x="269.5" y="95.4" transform="rotate(-90 269.5 95.4)">10</text>
<text x="273" y="93.4" transform="rotate(-90 273 93.4)">9</text>
<text x="276.6" y="93.4" transform="rotate(-90 276.6 93.4)">8</text>
<text x="280.1" y="93.4" transform="rotate(-90 280.1 93.4)">7</text>
<text x="283.6" y="93.4" transform="rotate(-90 283.6 93.4)">6</text>
<text x="287.2" y="93.4" transform="rotate(-90 287.2 93.4)">5</text>
<text x="290.7" y="93.4" transform="rotate(-90 290.7 93.4)">4</text>
<text x="294.2" y="93.4" transform="rotate(-90 294.2 93.4)">3</text>
<text x="297.7" y="93.4" transform="rotate(-90 297.7 93.4)">2</text>
<text x="301.3" y="93.4" transform="rotate(-90 301.3 93.4)">1</text>
<text x="251.9" y="124.1" transform="rotate(-90 251.9 124.1)">1</text>
<text x="255.4" y="124.1" transform="rotate(-90 255.4 124.1)">2</text>
<text x="258.9" y="124.1" transform="rotate(-90 258.9 124.1)">3</text>
<text x="262.5" y="124.1" transform="rotate(-90 262.5 124.1)">4</text>
<text x="266" y="124.1" transform="rotate(-90 266 124.1)">5</text>
<text x="269.5" y="124.1" transform="rotate(-90 269.5 124.1)">6</text>
<text x="273" y="124.1" transform="rotate(-90 273 124.1)">7</text>
<text x="276.6" y="124.1" transform="rotate(-90 276.6 124.1)">8</text>
<text x="280.1" y="124.1" transform="rotate(-90 280.1 124.1)">9</text>
<text x="283.6" y="124.1" transform="rotate(-90 283.6 124.1)">10</text>
<text x="287.2" y="124.1" transform="rotate(-90 287.2 124.1)">11</text>
<text x="290.7" y="124.1" transform="rotate(-90 290.7 124.1)">12</text>
<text x="294.2" y="124.1" transform="rotate(-90 294.2 124.1)">13</text>
<text x="297.7" y="124.1" transform="rotate(-90 297.7 124.1)">14</text>
<text x="301.6" y="124" transform="rotate(-90 301.6 124)">15</text>
<text x="174.3" y="134" transform="rotate(-90 174.3 134)">7</text>
<text x="176" y="142.8" transform="rotate(-90 176 142.8)">GND</text>
<text x="85.4" y="147" transform="rotate(-90 85.4 147)">1</text>
<text x="89.6" y="147" transform="rotate(-90 89.6 147)">2</text>
<text x="93.1" y="147" transform="rotate(-90 93.1 147)">3</text>
<text x="96.7" y="147" transform="rotate(-90 96.7 147)">4</text>
<text x="86.4" y="216.4">1</text>
<text x="86.4" y="219.9">3</text>
<text x="95" y="216.4">2</text>
<text x="95" y="219.9">4</text>
<text x="86.4" y="223.4">5</text>
<text x="95" y="223.4">6</text>
<text x="86.4" y="241.1">1</text>
<text x="86.4" y="244.6">3</text>
<text x="95" y="241.1">2</text>
<text x="95" y="244.6">4</text>
<text x="86.4" y="248.1">5</text>
<text x="95" y="248.1">6</text>
</g>
<g font-size="3.2" fill="#00f">
<text x="71.9" y="86.2">5</text>
<text x="71.9" y="89.7">6</text>
<text x="75.4" y="88">PIN5</text>
<text x="93.4" y="88">PIN4</text>
<text x="102.5" y="89.7">3</text>
<text x="102.5" y="86.2">4</text>
<text x="71.9" y="93.3">7</text>
<text x="75.4" y="91.5">PIN6</text>
<text x="75.4" y="95">PIN7</text>
<text x="93.4" y="95">PIN2</text>
<text x="93.4" y="91.5">PIN3</text>
<text x="102.5" y="93.3">2</text>
<text x="71.9" y="96.8">8</text>
<text x="75.4" y="98.6">PIN8</text>
<text x="93.4" y="98.6">PIN1</text>
<text x="102.5" y="96.8">1</text>
<text x="177.8" y="134" transform="rotate(-90 177.8 134)">6</text>
<text x="181.3" y="134" transform="rotate(-90 181.3 134)">5</text>
<text x="184.9" y="134" transform="rotate(-90 184.9 134)">4</text>
<text x="188.4" y="134" transform="rotate(-90 188.4 134)">3</text>
<text x="191.9" y="134" transform="rotate(-90 191.9 134)">2</text>
<text x="195.4" y="134" transform="rotate(-90 195.4 134)">1</text>
<text x="179.6" y="139.5" transform="rotate(-90 179.6 139.5)">2Y</text>
<text x="183.1" y="139.7" transform="rotate(-90 183.1 139.7)">2A</text>
<text x="190.1" y="139.5" transform="rotate(-90 190.1 139.5)">1Y</text>
<text x="193.7" y="139.7" transform="rotate(-90 193.7 139.7)">1A</text>
<text x="186.6" y="144.6" transform="rotate(-90 186.6 144.6)">2OE#</text>
<text x="197.2" y="144.6" transform="rotate(-90 197.2 144.6)">1OE#</text>
<text x="176" y="154.1" transform="rotate(-90 176 154.1)">3Y</text>
<text x="179.6" y="154.1" transform="rotate(-90 179.6 154.1)">3A</text>
<text x="183.1" y="154.1" transform="rotate(-90 183.1 154.1)">3OE#</text>
<text x="186.6" y="154.1" transform="rotate(-90 186.6 154.1)">4Y</text>
<text x="190.1" y="154.1" transform="rotate(-90 190.1 154.1)">4A</text>
<text x="193.7" y="154.1" transform="rotate(-90 193.7 154.1)">4OE#</text>
<text x="174.3" y="157.6" transform="rotate(-90 174.3 157.6)">8</text>
<text x="177.8" y="157.6" transform="rotate(-90 177.8 157.6)">9</text>
<text x="181.3" y="159.6" transform="rotate(-90 181.3 159.6)">10</text>
<text x="184.9" y="159.6" transform="rotate(-90 184.9 159.6)">11</text>
<text x="188.4" y="159.6" transform="rotate(-90 188.4 159.6)">12</text>
<text x="191.9" y="159.6" transform="rotate(-90 191.9 159.6)">13</text>
<text x="317.2" y="160.3">4</text>
<text x="329.8" y="156.8">3</text>
<text x="317.2" y="167.4">5</text>
<text x="317.2" y="163.8">6</text>
<text x="329.8" y="163.8">2</text>
<text x="317.2" y="170.9">7</text>
<text x="329.8" y="170.9">1</text>
<text x="350.7" y="169.3" transform="rotate(-90 350.7 169.3)">2</text>
<text x="352.4" y="172.8" transform="rotate(-90 352.4 172.8)">2</text>
<text x="354.2" y="169.3" transform="rotate(-90 354.2 169.3)">4</text>
<text x="356" y="172.8" transform="rotate(-90 356 172.8)">4</text>
<text x="357.7" y="169.3" transform="rotate(-90 357.7 169.3)">6</text>
<text x="359.5" y="172.8" transform="rotate(-90 359.5 172.8)">6</text>
<text x="361.2" y="169.3" transform="rotate(-90 361.2 169.3)">8</text>
<text x="363" y="172.8" transform="rotate(-90 363 172.8)">8</text>
<text x="364.8" y="169.3" transform="rotate(-90 364.8 169.3)">10</text>
<text x="352.4" y="178.8" transform="rotate(-90 352.4 178.8)">1</text>
<text x="356" y="178.8" transform="rotate(-90 356 178.8)">3</text>
<text x="359.5" y="178.8" transform="rotate(-90 359.5 178.8)">5</text>
<text x="363" y="178.8" transform="rotate(-90 363 178.8)">7</text>
<text x="366.5" y="178.8" transform="rotate(-90 366.5 178.8)">9</text>
<text x="366.5" y="174.8" transform="rotate(-90 366.5 174.8)">10</text>
<text x="262.6" y="185">3</text>
<text x="280.5" y="182.9">TAB</text>
<text x="289.3" y="185">2</text>
<text x="289.3" y="181.5">4</text>
<text x="350.7" y="182.3" transform="rotate(-90 350.7 182.3)">1</text>
<text x="354.2" y="182.3" transform="rotate(-90 354.2 182.3)">3</text>
<text x="357.7" y="182.3" transform="rotate(-90 357.7 182.3)">5</text>
<text x="361.2" y="182.3" transform="rotate(-90 361.2 182.3)">7</text>
<text x="364.8" y="182.3" transform="rotate(-90 364.8 182.3)">9</text>
<text x="267.1" y="186.4">In</text>
<text x="278" y="188.2" transform="rotate(-90 278 188.2)">GND</text>
<text x="281.1" y="186.4">Out</text>
<text x="276.6" y="192.7" transform="rotate(-90 276.6 192.7)">1</text>
<text x="329.8" y="202.6">3</text>
<text x="317.2" y="206.2">4</text>
<text x="317.2" y="209.7">6</text>
<text x="329.8" y="209.7">2</text>
<text x="317.2" y="213.2">5</text>
<text x="350.7" y="215.2" transform="rotate(-90 350.7 215.2)">2</text>
<text x="354.2" y="215.2" transform="rotate(-90 354.2 215.2)">4</text>
<text x="357.7" y="215.2" transform="rotate(-90 357.7 215.2)">6</text>
<text x="361.2" y="215.2" transform="rotate(-90 361.2 215.2)">8</text>
<text x="364.8" y="215.2" transform="rotate(-90 364.8 215.2)">10</text>
<text x="317.2" y="216.7">7</text>
<text x="329.8" y="216.7">1</text>
<text x="352.4" y="218.7" transform="rotate(-90 352.4 218.7)">2</text>
<text x="356" y="218.7" transform="rotate(-90 356 218.7)">4</text>
<text x="359.5" y="218.7" transform="rotate(-90 359.5 218.7)">6</text>
<text x="363" y="218.7" transform="rotate(-90 363 218.7)">8</text>
<text x="366.5" y="220.7" transform="rotate(-90 366.5 220.7)">10</text>
<text x="199" y="222.4" transform="rotate(-90 199 222.4)">3</text>
<text x="206" y="222.4" transform="rotate(-90 206 222.4)">2</text>
<text x="213.1" y="222.4" transform="rotate(-90 213.1 222.4)">1</text>
<text x="352.4" y="224.6" transform="rotate(-90 352.4 224.6)">1</text>
<text x="356" y="224.6" transform="rotate(-90 356 224.6)">3</text>
<text x="359.5" y="224.6" transform="rotate(-90 359.5 224.6)">5</text>
<text x="363" y="224.6" transform="rotate(-90 363 224.6)">7</text>
<text x="366.5" y="224.6" transform="rotate(-90 366.5 224.6)">9</text>
<text x="350.7" y="228.1" transform="rotate(-90 350.7 228.1)">1</text>
<text x="354.2" y="228.1" transform="rotate(-90 354.2 228.1)">3</text>
<text x="357.7" y="228.1" transform="rotate(-90 357.7 228.1)">5</text>
<text x="361.2" y="228.1" transform="rotate(-90 361.2 228.1)">7</text>
<text x="364.8" y="228.1" transform="rotate(-90 364.8 228.1)">9</text>
<text x="202.5" y="235" transform="rotate(-90 202.5 235)">4</text>
<text x="206" y="235" transform="rotate(-90 206 235)">6</text>
<text x="209.5" y="235" transform="rotate(-90 209.5 235)">5</text>
<text x="213.1" y="235" transform="rotate(-90 213.1 235)">7</text>
</g>
<g font-size="3.2" fill="#f00">
<text x="197.2" y="154.1" transform="rotate(-90 197.2 154.1)">VCC</text>
<text x="195.4" y="159.6" transform="rotate(-90 195.4 159.6)">14</text>
</g>
</svg>
